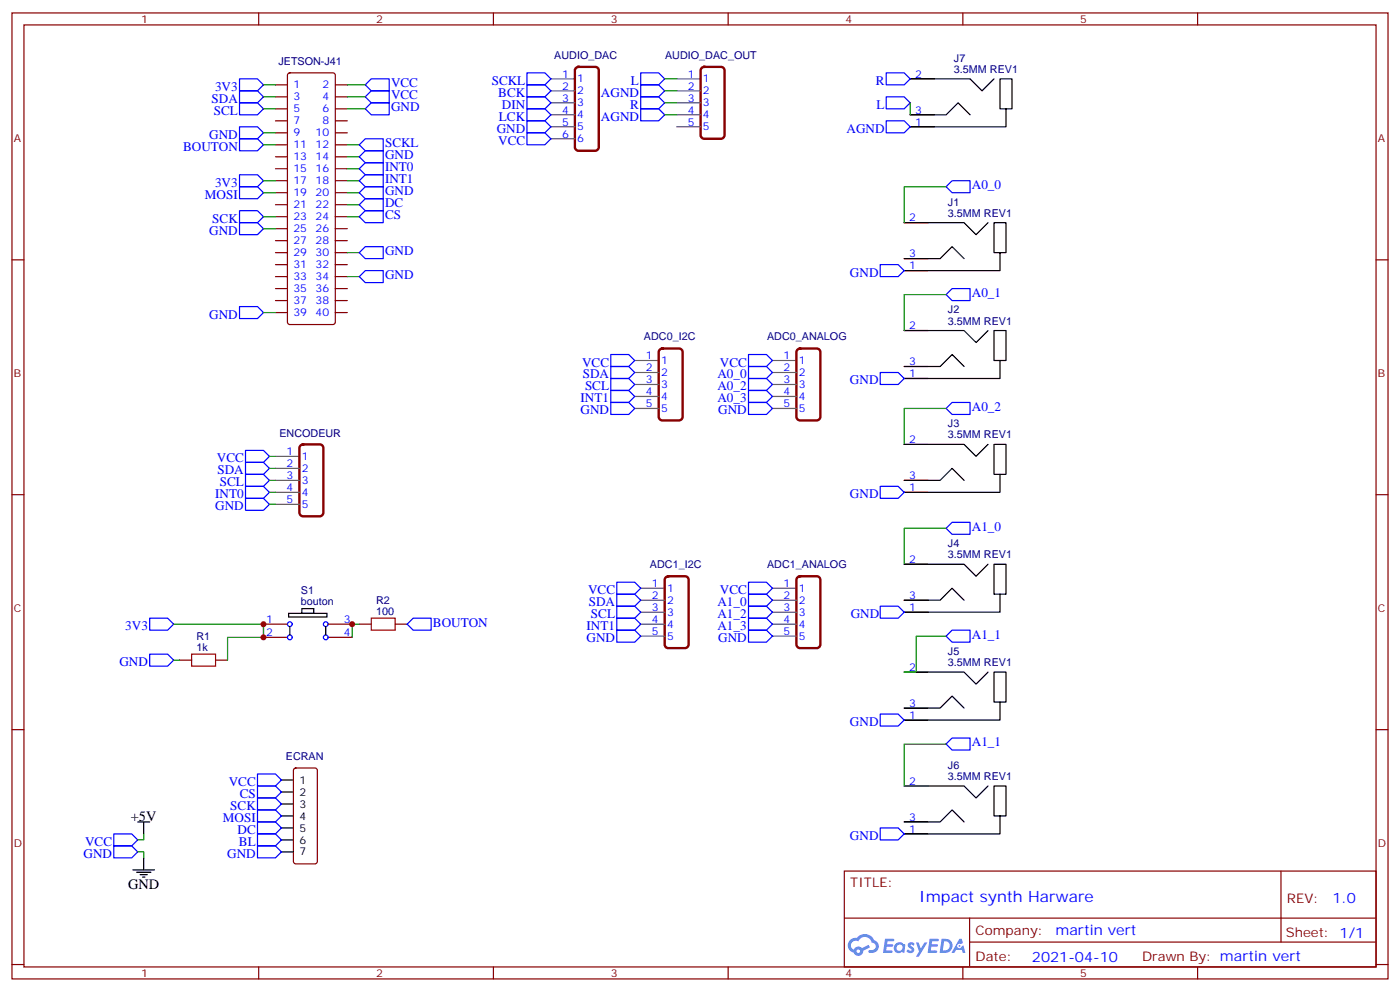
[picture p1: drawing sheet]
<svg xmlns="http://www.w3.org/2000/svg" width="412mm" height="292mm" viewBox="0 0 412 292" stroke-linecap="round" stroke-linejoin="round" font-family="sans-serif">
<g fill="none" stroke="#870000" stroke-width=".35">
<path d="M3.5 3.8h405.4v284.3h-405.4zM7.1 7.3h398.2v277.3h-398.2zM76.2 3.8v3.5M145.3 3.8v3.5M214.5 3.8v3.5M283.6 3.8v3.5M352.8 3.8v3.5M3.5 76.5h3.6M405.3 76.5h3.6M3.5 145.6h3.6M405.3 145.6h3.6M3.5 214.8h3.6"/>
<path d="M405.3 214.8h3.6M248.7 256.4h156.6v28.2h-156.6zM377.3 256.4v20.9M248.7 270.2h156.5M285.6 277.3h119.6M285.6 270.2v14.2M3.5 283.9h3.6M76.2 284.6v3.5M145.3 284.6v3.5M214.5 284.6v3.5M283.6 284.6v3.5M352.8 284.6v3.5"/>
<path d="M405.3 283.9h3.6"/>
</g>
<g fill="#5487ff">
<path d="M267.7 277.6a1.22 1.22 0 0 1 1.7 .2l-.4 .6a.47 .47 0 0 0-.3-.4 .47 .47 0 0 0-.5 .2l.1 .2a1.14 1.14 0 0 1 .8 1.8 1.14 1.14 0 0 1-1.9 0l-.2-.2 .5-.6 .7 .5a.29 .29 0 0 0 .3-.3 .29 .29 0 0 0-.2-.3 1.04 1.04 0 0 1-.6-1.7z"/>
<path d="M260.7 276.3h2.4l.3 .2-.2 .5-1.8 .1-.1 .8h1.5l.3 .4-.3 .4h-1.6l-.2 1.1h1.7l.2 .3-.2 .3-2.6 .1z"/>
<path d="M273.8 276.3h2.4l.3 .2-.1 .5-1.8 .1-.2 .8h1.6l.3 .4-.4 .4h-1.6l-.1 1.1h1.7l.2 .3-.2 .3-2.6 .1z"/>
<path d="M282.6 276.3h.7l.3 1.3-.6 .3a.69 .69 0 0 0-1 .3 .69 .69 0 0 0 .4 .9 .69 .69 0 0 0 .9-.6l.5-.2 .6 2.2h-.8l-.2-.9h-1.8l-.5 .9h-.8z"/>
<path d="M269.8 277.4h.8l.6 1.8 1.1-1.8h.9l-2.6 4.2h-.8l.9-1.5z"/>
<path d="M277.4 276.3l-.6 4.2h1.3a2.11 2.11 0 0 0 2.5-2.1 2.11 2.11 0 0 0-2.5-2.1zM278.1 277.1a1.39 1.39 0 0 1 1.7 1.4 1.39 1.39 0 0 1-1.8 1.3h-.3z"/>
<path d="M263.7 277.9a1.54 1.54 0 0 0-.1 2.2 1.54 1.54 0 0 0 2.2 .1l.6 .3 .3-2.3-.2-.3h-.4a1.49 1.49 0 0 0-2.4 0zM264 278.9a.94 .94 0 0 1 1.8 0 .94 .94 0 0 1-1.8 0z"/>
<path d="M250.4 276.7a2.18 2.18 0 0 0 1.1 3.7 1.44 1.44 0 0 0 1.6 .9 1.44 1.44 0 0 0 1.2-1.4l2-1.1-.5-.7-1.9 1a1.47 1.47 0 0 0-2.4 .4 1.39 1.39 0 0 1-.7-1.9 1.39 1.39 0 0 1 2-.5 2.12 2.12 0 0 1 2.2-1.3 2.12 2.12 0 0 1 1.9 1.7 1.14 1.14 0 0 1 1.1 1.4 1.14 1.14 0 0 1-1.7 .7 .43 .43 0 0 0-.5 .4 .43 .43 0 0 0 .4 .5 1.98 1.98 0 0 0 2.5-1.2 1.98 1.98 0 0 0-1.2-2.6 3.1 3.1 0 0 0-5.3-.6l-.9 .1zM252.3 280a.55 .55 0 0 1 1.1 0 .55 .55 0 0 1-1.1 0z"/>
<circle cx="282.6" cy="278.4" r=".26"/>
</g>
<g fill="none" stroke="#000" stroke-width=".35">
<path d="M268.1 33.8h10.6l3.5-3.5 3.6 3.5M268.1 23.2h17.7l3.5 3.5 3.5-3.5M296.3 32h1.8v-8.8h-3.5v8.8h1.7v5.3h-28.2M266.3 76.1h10.6l3.6-3.5 3.5 3.5M266.3 65.5h17.7l3.5 3.6 3.5-3.6M294.6 74.4h1.7v-8.9h-3.5v8.9h1.8v5.3h-28.3M266.3 97.3h17.7l3.5 3.5 3.5-3.5M266.3 107.9h10.6l3.6-3.5 3.5 3.5M294.6 106.1h1.7v-8.8h-3.5v8.8h1.8v5.3h-28.3M266.3 130.8h17.7l3.5 3.5 3.5-3.5M294.6 139.6h1.7v-8.8h-3.5v8.8h1.8v5.3h-28.3M266.3 141.4h10.6l3.6-3.5 3.5 3.5"/>
<path d="M88.9 179.1h3.5v1.5h-3.5zM266.3 176.7h10.6l3.6-3.6 3.5 3.6M266.3 166.1h17.7l3.5 3.5 3.5-3.5M294.6 174.9h1.7v-8.8h-3.5v8.8h1.8v5.3h-28.3M85 180.6h11.3v1h-11.3zM85.4 184.4v2.5M96 184.4v2.5M266.3 197.8h17.7l3.5 3.6 3.5-3.6M266.3 208.4h10.6l3.6-3.5 3.5 3.5M294.6 206.7h1.7v-8.9h-3.5v8.9h1.8v5.2h-28.3M82.9 236.6h3.5M82.9 233.1h3.5"/>
<path d="M82.9 229.6h3.5M266.3 231.4h17.7l3.5 3.5 3.5-3.5M39.2 256h6.3M40.2 256.8h4.2M40.6 241.9h3.5M41.3 257.5h2.1M42 258.2h.7M42.3 241.9v3.6M42.3 252.5v3.5M82.9 247.2h3.5M82.9 243.7h3.5M82.9 240.2h3.5"/>
<path d="M82.9 250.8h3.5M266.3 241.9h10.6l3.6-3.5 3.5 3.5M294.6 240.2h1.7v-8.8h-3.5v8.8h1.8v5.3h-28.3"/>
</g>
<g fill="none" stroke="#870000" stroke-width=".35">
<path d="M81.1 25h3.6M81.1 28.5h3.6M81.1 32h3.6M81.1 35.6h3.6M81.1 39.1h3.6M84.9 21.7l.5-.3h12.7l.5 .3 .2 .5v72.6l-.3 .5-.4 .2h-12.7l-.5-.2-.2-.5v-72.6zM98.8 25h3.5M98.8 28.5h3.5M98.8 32h3.5M98.8 35.6h3.5M98.8 39.1h3.5M268.1 37.3h7.1"/>
<path d="M268.1 23.2h7.1M268.1 33.8h7.1M81.1 42.6h3.6M81.1 46.1h3.6M81.1 49.7h3.6M81.1 53.2h3.6M81.1 56.7h3.6M98.8 42.6h3.5M98.8 46.1h3.5M98.8 49.7h3.5M98.8 53.2h3.5M98.8 56.7h3.5"/>
<path d="M81.1 60.3h3.6M81.1 63.8h3.6M81.1 67.3h3.6M81.1 70.8h3.6M81.1 74.4h3.6M81.1 77.9h3.6M98.8 60.3h3.5M98.8 63.8h3.5M98.8 67.3h3.5M98.8 70.8h3.5M98.8 74.4h3.5M98.8 77.9h3.5"/>
<path d="M266.3 79.7h7.1M266.3 65.5h7.1M266.3 76.1h7.1M81.1 81.4h3.6M81.1 84.9h3.6M81.1 88.5h3.6M81.1 92h3.6M98.8 81.4h3.5M98.8 84.9h3.5M98.8 88.5h3.5M98.8 92h3.5M266.3 97.3h7.1"/>
<path d="M266.3 111.4h7.1M266.3 107.9h7.1M266.3 130.8h7.1M266.3 144.9h7.1M266.3 141.4h7.1M266.3 166.1h7.1M266.3 176.7h7.1M52.9 194.3h3.5M63.5 194.3h3.5M77.6 183.7h7.1M77.6 187.6h7.1M96.7 183.7h7"/>
<path d="M96.7 187.6h7M105.8 183.7h3.6M116.4 183.7h3.5M266.3 180.2h7.1M266.3 197.8h7.1M266.3 211.9h7.1M266.3 208.4h7.1M86.7 226.3l.4-.2h5.7l.6 .4 .1 27.1-.2 .5-.5 .2h-5.7l-.5-.3-.2-.4v-26.8zM266.3 231.4h7.1M266.3 245.5h7.1M266.3 241.9h7.1"/>
</g>
<g fill="none" stroke="#00f" stroke-width=".35">
<path d="M70.6 23.2h5.2l1.8 1.8-1.8 1.7h-5.2zM70.6 26.7h5.2l1.8 1.8-1.8 1.8h-5.2zM70.6 30.3h5.2l1.8 1.7-1.8 1.8h-5.2zM70.6 37.3h5.2l1.8 1.8-1.8 1.8h-5.2zM107.6 28.5l1.8-1.8h5.3v3.6h-5.3zM107.6 25l1.8-1.8h5.3v3.5h-5.3zM109.4 30.3h5.3v3.5h-5.3l-1.8-1.8zM155.2 21.4h5.3l1.8 1.8-1.8 1.8h-5.3zM155.2 25h5.3l1.8 1.7-1.8 1.8h-5.3zM155.2 28.5h5.3l1.8 1.8-1.8 1.7h-5.3zM155.2 32h5.3l1.8 1.8-1.8 1.8h-5.3zM155.2 35.6h5.3l1.8 1.7-1.8 1.8h-5.3z"/>
<path d="M155.2 39.1h5.3l1.8 1.8-1.8 1.7h-5.3zM188.7 32h5.3l1.8 1.8-1.8 1.8h-5.3zM188.7 28.5h5.3l1.8 1.8-1.8 1.7h-5.3zM188.7 25h5.3l1.8 1.7-1.8 1.8h-5.3zM188.7 21.4h5.3l1.8 1.8-1.8 1.8h-5.3zM261.1 35.6h5.2l1.8 1.7-1.8 1.8h-5.2zM261.1 28.5h5.2l1.8 1.8-1.8 1.7h-5.2zM261.1 21.4h5.2l1.8 1.8-1.8 1.8h-5.2zM70.6 55h5.2l1.8 1.7-1.8 1.8h-5.2zM70.6 51.4h5.2l1.8 1.8-1.8 1.8h-5.2zM70.6 40.9h5.2l1.8 1.7-1.8 1.8h-5.2zM105.8 53.2l1.8-1.8h5.3v3.6h-5.3z"/>
<path d="M105.8 49.7l1.8-1.8h5.3v3.5h-5.3zM105.8 46.1l1.8-1.7h5.3v3.5h-5.3zM105.8 42.6l1.8-1.7h5.3v3.5h-5.3zM107.6 55h5.3v3.5h-5.3l-1.8-1.8zM278.7 55l1.8-1.8h5.3v3.5h-5.3zM70.6 65.5h5.2l1.8 1.8-1.8 1.8h-5.2zM70.6 62h5.2l1.8 1.8-1.8 1.7h-5.2zM105.8 63.8l1.8-1.8h5.3v3.5h-5.3zM105.8 60.3l1.8-1.8h5.3v3.5h-5.3zM105.8 74.4l1.8-1.8h5.3v3.5h-5.3zM259.3 77.9h5.3l1.7 1.8-1.7 1.7h-5.3zM70.6 90.2h5.2l1.8 1.8-1.8 1.8h-5.2z"/>
<path d="M105.8 81.4l1.8-1.7h5.3v3.5h-5.3zM278.7 86.7l1.8-1.8h5.3v3.6h-5.3zM179.9 107.9h5.3l1.8 1.7-1.8 1.8h-5.3zM179.9 111.4h5.3l1.8 1.8-1.8 1.7h-5.3zM179.9 114.9h5.3l1.8 1.8-1.8 1.8h-5.3zM179.9 104.4h5.3l1.8 1.7-1.8 1.8h-5.3zM179.9 118.5h5.3l1.8 1.7-1.8 1.8h-5.3zM220.5 104.4h5.3l1.7 1.7-1.7 1.8h-5.3zM220.5 107.9h5.3l1.7 1.7-1.7 1.8h-5.3zM220.5 111.4h5.3l1.7 1.8-1.7 1.7h-5.3zM220.5 114.9h5.3l1.7 1.8-1.7 1.8h-5.3zM220.5 118.5h5.3l1.7 1.7-1.7 1.8h-5.3z"/>
<path d="M259.3 109.6h5.3l1.7 1.8-1.7 1.8h-5.3zM72.3 136.1h5.3l1.8 1.8-1.8 1.7h-5.3zM72.3 139.6h5.3l1.8 1.8-1.8 1.8h-5.3zM72.3 132.6h5.3l1.8 1.7-1.8 1.8h-5.3zM278.7 120.2l1.8-1.7h5.3v3.5h-5.3zM72.3 143.2h5.3l1.8 1.7-1.8 1.8h-5.3zM72.3 146.7h5.3l1.8 1.7-1.8 1.8h-5.3zM259.3 143.2h5.3l1.7 1.7-1.7 1.8h-5.3zM278.7 155.5l1.8-1.8h5.3v3.6h-5.3zM181.7 174.9h5.3l1.7 1.8-1.7 1.7h-5.3zM181.7 178.4h5.3l1.7 1.8-1.7 1.8h-5.3zM181.7 171.4h5.3l1.7 1.7-1.7 1.8h-5.3z"/>
<path d="M220.5 178.4h5.3l1.7 1.8-1.7 1.8h-5.3zM220.5 174.9h5.3l1.7 1.8-1.7 1.7h-5.3zM220.5 171.4h5.3l1.7 1.7-1.7 1.8h-5.3zM259.3 178.4h5.3l1.7 1.8-1.7 1.8h-5.3zM44.1 182h5.3l1.8 1.7-1.8 1.8h-5.3zM44.1 192.5h5.3l1.8 1.8-1.8 1.8h-5.3zM119.9 183.7l1.8-1.7h5.3v3.5h-5.3zM181.7 182h5.3l1.7 1.7-1.7 1.8h-5.3zM181.7 185.5h5.3l1.7 1.8-1.7 1.7h-5.3zM220.5 185.5h5.3l1.7 1.8-1.7 1.7h-5.3zM220.5 182h5.3l1.7 1.7-1.7 1.8h-5.3zM278.7 187.3l1.8-1.8h5.3v3.5h-5.3z"/>
<path d="M259.3 210.2h5.3l1.7 1.7-1.7 1.8h-5.3zM278.7 219l1.8-1.8h5.3v3.6h-5.3zM75.8 231.4h5.3l1.8 1.7-1.8 1.8h-5.3zM75.8 234.9h5.3l1.8 1.7-1.8 1.8h-5.3zM75.8 238.4h5.3l1.8 1.8-1.8 1.7h-5.3zM75.8 227.8h5.3l1.8 1.8-1.8 1.8h-5.3zM33.5 249h5.3l1.8 1.8-1.8 1.7h-5.3zM33.5 245.5h5.3l1.8 1.7-1.8 1.8h-5.3zM75.8 241.9h5.3l1.8 1.8-1.8 1.8h-5.3zM75.8 245.5h5.3l1.8 1.7-1.8 1.8h-5.3zM75.8 249h5.3l1.8 1.8-1.8 1.7h-5.3zM259.3 243.7h5.3l1.7 1.8-1.7 1.7h-5.3z"/>
<circle cx="85.4" cy="183.7" r=".71"/>
<circle cx="85.4" cy="187.6" r=".71"/>
<circle cx="96" cy="187.6" r=".71"/>
<circle cx="96" cy="183.7" r=".71"/>
</g>
<g fill="none" stroke="#008700" stroke-width=".35">
<path d="M77.6 28.5h3.5M77.6 32h3.5M77.6 25h3.5M77.6 39.1h3.5M102.3 28.5h5.3M102.3 32h5.3M102.3 25h5.3M195.8 23.2h3.5M195.8 26.7h3.5M195.8 30.3h3.5M195.8 33.8h3.5M268.1 30.3v3.5"/>
<path d="M77.6 53.2h3.5M77.6 42.6h3.5M77.6 56.7h3.5M102.3 53.2h3.5M102.3 49.7h3.5M102.3 46.1h3.5M102.3 42.6h3.5M102.3 56.7h3.5M278.7 55h-12.4v10.5M77.6 63.8h3.5M77.6 67.3h3.5M102.3 63.8h3.5"/>
<path d="M102.3 60.3h3.5M102.3 74.4h3.5M77.6 92h3.5M102.3 81.4h3.5M278.7 86.7h-12.4v10.6M79.4 134.3h1.7M79.4 137.9h1.7M278.7 120.2h-12.4v10.6M79.4 141.4h1.7M79.4 144.9h1.7M79.4 148.4h1.7M278.7 155.5h-12.4v10.6"/>
<path d="M51.2 183.7h26.4v3.9M51.2 194.3h1.7M77.6 183.7v3.9h-10.6v6.7M105.8 183.7h-2.1v3.9M278.7 187.3h-8.8v10.5h-3.6M278.7 219h-12.4v12.4M40.6 250.8h1.7v1.7M42.3 245.5v1.7h-1.7"/>
</g>
<g fill="none" stroke="#666" stroke-width=".35">
<path d="M162.3 23.2h7M162.3 26.7h7M162.3 30.3h7M162.3 33.8h7M162.3 37.3h7M199.3 23.2h7.1M199.3 26.7h7.1M199.3 30.3h7.1M199.3 33.8h7.1M199.3 37.3h7.1M162.3 40.9h7M187 106.1h7"/>
<path d="M187 109.6h7M187 113.2h7M187 116.7h7M227.5 106.1h7.1M227.5 109.6h7.1M227.5 113.2h7.1M227.5 116.7h7.1M81.1 134.3h7.1M81.1 137.9h7.1M187 120.2h7M227.5 120.2h7.1M81.1 141.4h7.1"/>
<path d="M81.1 144.9h7.1M81.1 148.4h7.1M188.7 173.1h7.1M188.7 176.7h7.1M227.5 173.1h7.1M227.5 176.7h7.1M188.7 180.2h7.1M188.7 183.7h7.1M188.7 187.3h7.1M227.5 180.2h7.1M227.5 183.7h7.1M227.5 187.3h7.1"/>
</g>
<path d="M169.6 20.1l.8-.4h4.9l.7 .2 .3 .5 .1 22.9-.2 .6-.6 .4-5.2 .1-.6-.3-.4-.5-.1-22.9zM206.6 20.1l.8-.4h5l.6 .2 .4 .5v19.4l-.2 .6-.5 .4-5.3 .1-.6-.3-.4-.5v-19.4zM194.3 103l.8-.4h4.9l.7 .2 .3 .5 .1 19.4-.3 .6-.5 .4-5.2 .1-.6-.3-.4-.5-.1-19.4zM234.8 103l.9-.4h4.9l.6 .2 .4 .5 .1 19.4-.3 .6-.5 .4-5.2 .1-.7-.3-.3-.5-.1-19.4zM88.4 131.2l.9-.4h4.9l.6 .2 .4 .5v19.4l-.2 .6-.5 .4-5.2 .1-.7-.3-.4-.5v-19.3zM196 170l.8-.4h5l.6 .2 .4 .5v19.4l-.2 .6-.5 .4-5.3 .1-.6-.3-.4-.5v-19.3zM234.8 170l.9-.4h4.9l.6 .2 .4 .5 .1 19.4-.3 .6-.5 .4-5.2 .1-.7-.3-.3-.5-.1-19.3z" fill="none" stroke="#870000" stroke-width=".71"/>
<path d="M56.4 192.5h7.1v3.6h-7.1zM109.4 182h7v3.5h-7z" fill="none" stroke="#a10000" stroke-width=".35"/>
<g fill="#c00">
<circle cx="77.6" cy="183.7" r=".88"/>
<circle cx="77.6" cy="187.6" r=".88"/>
<circle cx="103.7" cy="183.7" r=".88"/>
</g>
<text font-size="4.6" fill="#00f" x="270.8" y="265.4">Impact synth Harware</text>
<g font-size="4.2">
<text x="38.6" y="241.6">+5V</text>
<text x="37.7" y="261.7">GND</text>
</g>
<g font-size="4.2" fill="#00f">
<text x="392.5" y="265.7">1.0</text>
<text x="310.9" y="275.2">martin vert</text>
<text x="304" y="283">2021-04-10</text>
</g>
<g font-size="3.9" fill="#00f">
<text x="63.4" y="26.7">3V3</text>
<text x="115.2" y="29.2">VCC</text>
<text x="115.2" y="25.7">VCC</text>
<text x="144.8" y="25">SCKL</text>
<text x="146.8" y="28.5">BCK</text>
<text x="177" y="28.5">AGND</text>
<text x="185.8" y="25">L</text>
<text x="258" y="25">R</text>
<text x="62.3" y="30.3">SDA</text>
<text x="63" y="33.8">SCL</text>
<text x="115.2" y="32.7">GND</text>
<text x="147" y="35.6">LCK</text>
<text x="147.8" y="32">DIN</text>
<text x="177" y="35.6">AGND</text>
<text x="185.6" y="32">R</text>
<text x="258.2" y="32">L</text>
<text x="61.6" y="40.9">GND</text>
<text x="146.3" y="39.1">GND</text>
<text x="249.4" y="39.1">AGND</text>
<text x="53.9" y="44.4">BOUTON</text>
<text x="113.4" y="46.8">GND</text>
<text x="113.4" y="43.3">SCKL</text>
<text x="146.8" y="42.6">VCC</text>
<text x="113.4" y="53.9">INT1</text>
<text x="113.4" y="50.4">INT0</text>
<text x="60.4" y="58.5">MOSI</text>
<text x="63.4" y="55">3V3</text>
<text x="113.4" y="57.4">GND</text>
<text x="286.3" y="55.7">A0_0</text>
<text x="62.5" y="65.5">SCK</text>
<text x="113.4" y="64.5">CS</text>
<text x="113.4" y="61">DC</text>
<text x="61.6" y="69.1">GND</text>
<text x="113.4" y="75.1">GND</text>
<text x="113.4" y="82.1">GND</text>
<text x="250.4" y="81.4">GND</text>
<text x="286.3" y="87.4">A0_1</text>
<text x="61.6" y="93.8">GND</text>
<text x="171.5" y="107.9">VCC</text>
<text x="212" y="107.9">VCC</text>
<text x="171.7" y="111.4">SDA</text>
<text x="211.3" y="111.4">A0_0</text>
<text x="250.4" y="113.2">GND</text>
<text x="171" y="118.5">INT1</text>
<text x="172.3" y="114.9">SCL</text>
<text x="211.3" y="114.9">A0_2</text>
<text x="211.3" y="118.5">A0_3</text>
<text x="171" y="122">GND</text>
<text x="211.6" y="122">GND</text>
<text x="286.3" y="120.9">A0_2</text>
<text x="63.9" y="136.1">VCC</text>
<text x="64.1" y="139.6">SDA</text>
<text x="64.7" y="143.2">SCL</text>
<text x="63.4" y="146.7">INT0</text>
<text x="250.4" y="146.7">GND</text>
<text x="63.4" y="150.2">GND</text>
<text x="286.3" y="156.2">A1_0</text>
<text x="173.2" y="174.9">VCC</text>
<text x="173.4" y="178.4">SDA</text>
<text x="211.3" y="178.4">A1_0</text>
<text x="212" y="174.9">VCC</text>
<text x="36.9" y="185.5">3V3</text>
<text x="127.5" y="184.5">BOUTON</text>
<text x="172.8" y="185.5">INT1</text>
<text x="174.1" y="182">SCL</text>
<text x="211.3" y="185.5">A1_3</text>
<text x="211.3" y="182">A1_2</text>
<text x="250.6" y="182">GND</text>
<text x="172.8" y="189">GND</text>
<text x="211.6" y="189">GND</text>
<text x="286.3" y="188">A1_1</text>
<text x="35.2" y="196.1">GND</text>
<text x="250.4" y="213.7">GND</text>
<text x="286.3" y="219.7">A1_1</text>
<text x="67.4" y="231.4">VCC</text>
<text x="67.8" y="238.4">SCK</text>
<text x="70.6" y="234.9">CS</text>
<text x="65.7" y="241.9">MOSI</text>
<text x="70" y="245.5">DC</text>
<text x="25.1" y="249">VCC</text>
<text x="70.4" y="249">BL</text>
<text x="250.4" y="247.2">GND</text>
<text x="24.6" y="252.5">GND</text>
<text x="66.9" y="252.5">GND</text>
</g>
<g font-size="3.9" fill="#800">
<text x="250.5" y="261">TITLE:</text>
<text x="379.1" y="265.7">REV:</text>
<text x="287.4" y="275.2">Company:</text>
<text x="378.7" y="275.8">Sheet: 1/1</text>
<text x="287.4" y="282.9">Date:</text>
<text x="336.4" y="282.9">Drawn By: martin vert</text>
</g>
<g font-size="3.2" fill="#800">
<text x="41.6" y="6.8">1</text>
<text x="110.8" y="6.8">2</text>
<text x="179.9" y="6.8">3</text>
<text x="249.1" y="6.8">4</text>
<text x="318.2" y="6.8">5</text>
<text x="4.1" y="41.9">A</text>
<text x="405.9" y="41.9">A</text>
<text x="4.1" y="111.1">B</text>
<text x="405.9" y="111.1">B</text>
<text x="4.1" y="180.2">C</text>
<text x="405.9" y="180.2">C</text>
<text x="4.1" y="249.3">D</text>
<text x="405.9" y="249.3">D</text>
<text x="41.6" y="287.6">1</text>
<text x="110.8" y="287.6">2</text>
<text x="179.9" y="287.6">3</text>
<text x="249.1" y="287.6">4</text>
<text x="318.2" y="287.6">5</text>
</g>
<g font-size="3.2" fill="#000080">
<text x="163.3" y="17.4">AUDIO_DAC</text>
<text x="195.9" y="17.4">AUDIO_DAC_OUT</text>
<text x="82" y="19.1">JETSON-J41</text>
<text x="281" y="21.4">3.5MM REV1</text>
<text x="281" y="18.2">J7</text>
<text x="279.2" y="63.8">3.5MM REV1</text>
<text x="279.2" y="60.5">J1</text>
<text x="279.2" y="95.5">3.5MM REV1</text>
<text x="279.2" y="92.2">J2</text>
<text x="189.7" y="100.2">ADC0_I2C</text>
<text x="226" y="100.2">ADC0_ANALOG</text>
<text x="279.2" y="125.8">J3</text>
<text x="82.3" y="128.5">ENCODEUR</text>
<text x="279.2" y="129">3.5MM REV1</text>
<text x="279.2" y="161">J4</text>
<text x="191.5" y="167.2">ADC1_I2C</text>
<text x="226" y="167.2">ADC1_ANALOG</text>
<text x="279.2" y="164.3">3.5MM REV1</text>
<text x="88.6" y="178.1">bouton</text>
<text x="88.6" y="174.9">S1</text>
<text x="110.8" y="177.7">R2</text>
<text x="110.8" y="180.9">100</text>
<text x="57.9" y="191.5">1k</text>
<text x="57.9" y="188.3">R1</text>
<text x="279.2" y="196.1">3.5MM REV1</text>
<text x="279.2" y="192.8">J5</text>
<text x="84.2" y="223.8">ECRAN</text>
<text x="279.2" y="226.3">J6</text>
<text x="279.2" y="229.6">3.5MM REV1</text>
</g>
<g font-size="3.2" fill="#00f">
<text x="165.6" y="22.9">1</text>
<text x="202.6" y="22.9">1</text>
<text x="269.6" y="22.9">2</text>
<text x="86.4" y="26">1</text>
<text x="86.4" y="29.6">3</text>
<text x="95" y="26">2</text>
<text x="95" y="29.6">4</text>
<text x="165.6" y="26.4">2</text>
<text x="165.6" y="29.9">3</text>
<text x="170" y="24.3">1</text>
<text x="170" y="27.8">2</text>
<text x="202.6" y="26.4">2</text>
<text x="202.6" y="29.9">3</text>
<text x="207.1" y="24.3">1</text>
<text x="207.1" y="27.8">2</text>
<text x="86.4" y="33.1">5</text>
<text x="95" y="33.1">6</text>
<text x="165.6" y="33.4">4</text>
<text x="170" y="31.3">3</text>
<text x="170" y="34.9">4</text>
<text x="202.6" y="33.4">4</text>
<text x="207.1" y="31.3">3</text>
<text x="207.1" y="34.9">4</text>
<text x="269.6" y="33.4">3</text>
<text x="86.4" y="36.6">7</text>
<text x="86.4" y="40.1">9</text>
<text x="93" y="40.1">10</text>
<text x="95" y="36.6">8</text>
<text x="165.6" y="37">5</text>
<text x="165.6" y="40.5">6</text>
<text x="170" y="38.4">5</text>
<text x="170" y="41.9">6</text>
<text x="202.6" y="37">5</text>
<text x="207.1" y="38.4">5</text>
<text x="269.6" y="37">1</text>
<text x="86.4" y="43.7">11</text>
<text x="86.4" y="47.2">13</text>
<text x="93" y="43.7">12</text>
<text x="93" y="47.2">14</text>
<text x="86.4" y="50.7">15</text>
<text x="93" y="50.7">16</text>
<text x="86.4" y="54.3">17</text>
<text x="86.4" y="57.8">19</text>
<text x="93" y="54.3">18</text>
<text x="93" y="57.8">20</text>
<text x="86.4" y="61.3">21</text>
<text x="86.4" y="64.8">23</text>
<text x="93" y="61.3">22</text>
<text x="93" y="64.8">24</text>
<text x="267.9" y="65.2">2</text>
<text x="86.4" y="68.4">25</text>
<text x="86.4" y="71.9">27</text>
<text x="93" y="68.4">26</text>
<text x="93" y="71.9">28</text>
<text x="86.4" y="75.4">29</text>
<text x="93" y="75.4">30</text>
<text x="267.9" y="75.8">3</text>
<text x="86.4" y="79">31</text>
<text x="86.4" y="82.5">33</text>
<text x="93" y="79">32</text>
<text x="93" y="82.5">34</text>
<text x="267.9" y="79.3">1</text>
<text x="86.4" y="86">35</text>
<text x="86.4" y="89.5">37</text>
<text x="93" y="86">36</text>
<text x="93" y="89.5">38</text>
<text x="86.4" y="93.1">39</text>
<text x="93" y="93.1">40</text>
<text x="267.9" y="96.9">2</text>
<text x="190.2" y="105.8">1</text>
<text x="194.7" y="107.2">1</text>
<text x="230.8" y="105.8">1</text>
<text x="235.3" y="107.2">1</text>
<text x="267.9" y="107.5">3</text>
<text x="190.2" y="109.3">2</text>
<text x="190.2" y="112.8">3</text>
<text x="194.7" y="110.7">2</text>
<text x="230.8" y="109.3">2</text>
<text x="230.8" y="112.8">3</text>
<text x="235.3" y="110.7">2</text>
<text x="267.9" y="111.1">1</text>
<text x="190.2" y="116.3">4</text>
<text x="190.2" y="119.9">5</text>
<text x="194.7" y="114.2">3</text>
<text x="194.7" y="117.8">4</text>
<text x="230.8" y="116.3">4</text>
<text x="230.8" y="119.9">5</text>
<text x="235.3" y="114.2">3</text>
<text x="235.3" y="117.8">4</text>
<text x="194.7" y="121.3">5</text>
<text x="235.3" y="121.3">5</text>
<text x="267.9" y="130.5">2</text>
<text x="84.4" y="134">1</text>
<text x="84.4" y="137.5">2</text>
<text x="88.9" y="135.4">1</text>
<text x="84.4" y="141">3</text>
<text x="88.9" y="138.9">2</text>
<text x="88.9" y="142.5">3</text>
<text x="267.9" y="141">3</text>
<text x="84.4" y="144.6">4</text>
<text x="84.4" y="148.1">5</text>
<text x="88.9" y="146">4</text>
<text x="88.9" y="149.5">5</text>
<text x="267.9" y="144.6">1</text>
<text x="267.9" y="165.7">2</text>
<text x="192" y="172.8">1</text>
<text x="230.8" y="172.8">1</text>
<text x="192" y="176.3">2</text>
<text x="192" y="179.8">3</text>
<text x="196.5" y="174.2">1</text>
<text x="196.5" y="177.7">2</text>
<text x="230.8" y="176.3">2</text>
<text x="230.8" y="179.8">3</text>
<text x="235.3" y="174.2">1</text>
<text x="235.3" y="177.7">2</text>
<text x="267.9" y="179.8">1</text>
<text x="267.9" y="176.3">3</text>
<text x="78.4" y="183.4">1</text>
<text x="101.2" y="183.4">3</text>
<text x="192" y="183.4">4</text>
<text x="196.5" y="181.3">3</text>
<text x="196.5" y="184.8">4</text>
<text x="230.8" y="183.4">4</text>
<text x="235.3" y="181.3">3</text>
<text x="235.3" y="184.8">4</text>
<text x="78.4" y="187.3">2</text>
<text x="101.2" y="187.3">4</text>
<text x="192" y="186.9">5</text>
<text x="196.5" y="188.3">5</text>
<text x="230.8" y="186.9">5</text>
<text x="235.3" y="188.3">5</text>
<text x="267.9" y="197.5">2</text>
<text x="267.9" y="208.1">3</text>
<text x="267.9" y="211.6">1</text>
<text x="267.9" y="231">2</text>
<text x="267.9" y="245.1">1</text>
<text x="267.9" y="241.6">3</text>
</g>
<g font-size="3.2">
<text x="88.2" y="230.6">1</text>
<text x="88.2" y="237.7">3</text>
<text x="88.2" y="234.2">2</text>
<text x="88.2" y="244.8">5</text>
<text x="88.2" y="241.2">4</text>
<text x="88.2" y="248.3">6</text>
<text x="88.2" y="251.8">7</text>
</g>
</svg>
